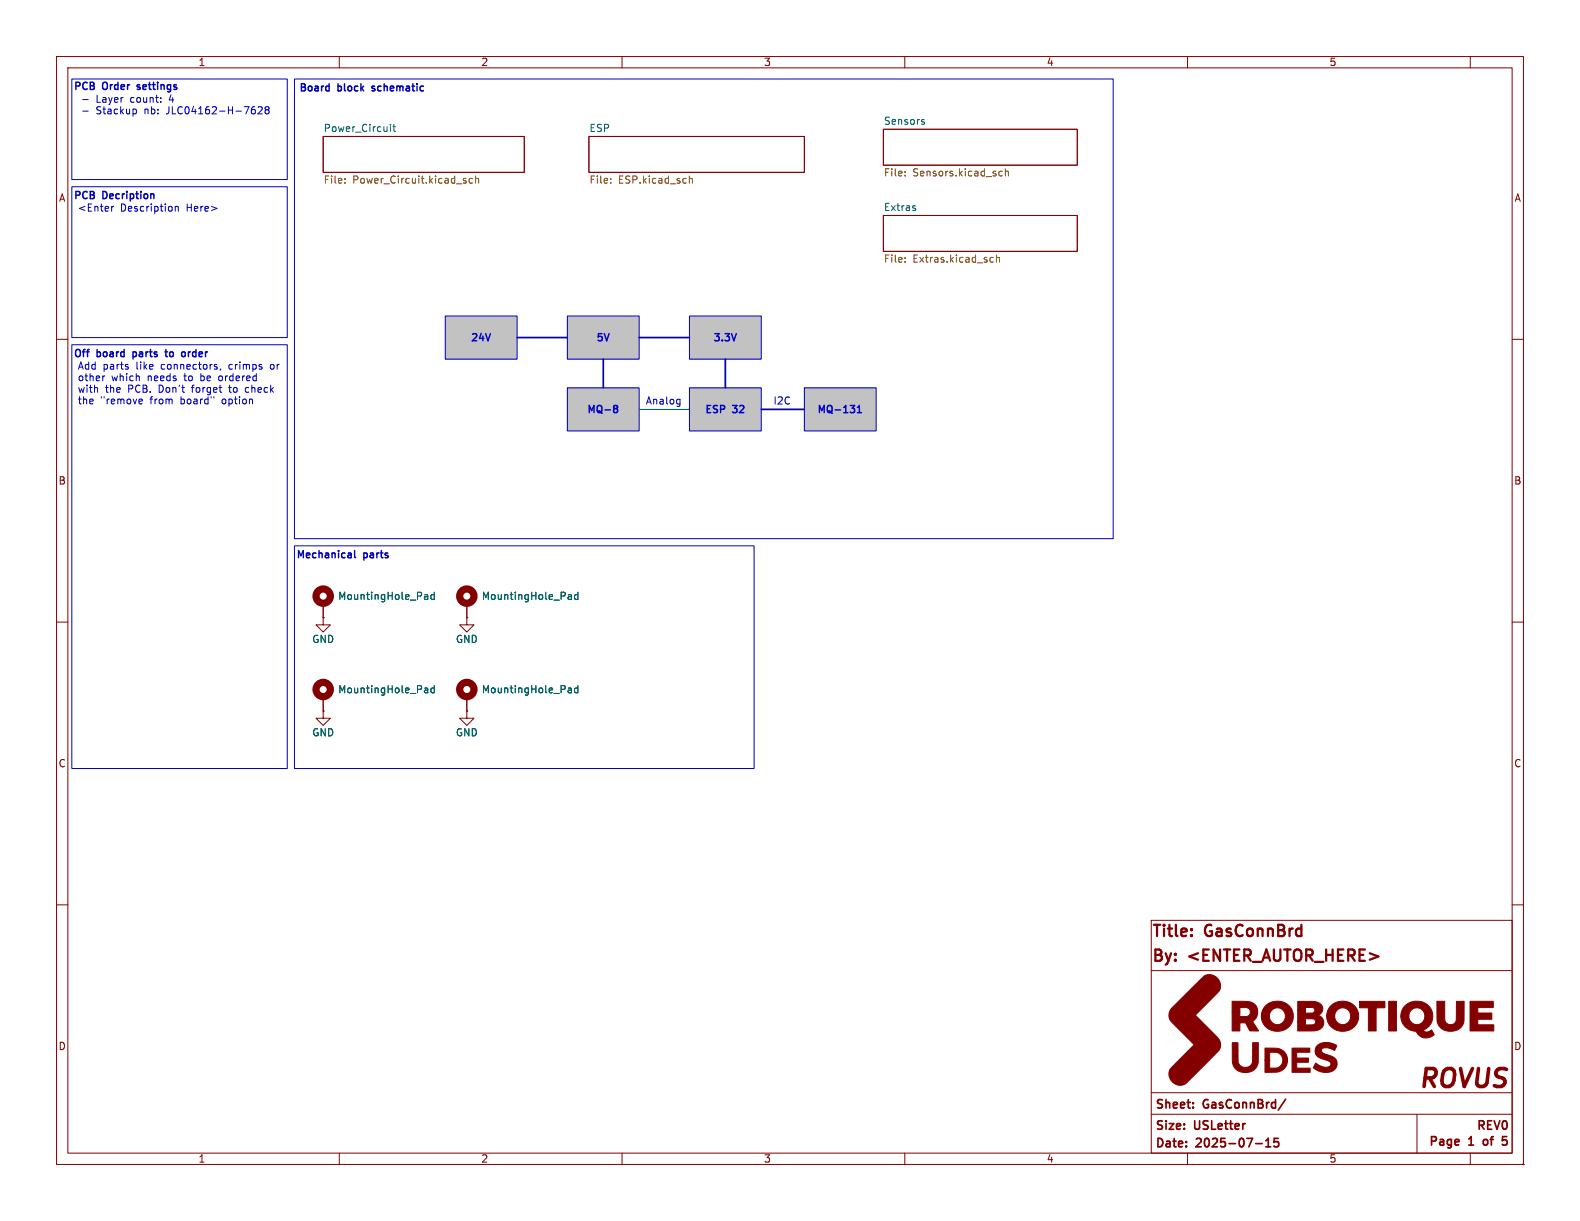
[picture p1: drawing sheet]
<svg xmlns="http://www.w3.org/2000/svg" width="279mm" height="216mm" viewBox="0 0 279 216" stroke-linecap="round" stroke-linejoin="round" font-family="sans-serif">
<g fill="none" stroke="#840000" stroke-width=".18">
<path d="M10 10h259.4v195.9h-259.4zM12 12h255.4v191.9h-255.4zM60 10v2M110 10v2M160 10v2M210 10v2M260 10v2M57.1 24.1h35.6v6.4h-35.6zM104.1 24.1h38.1v6.4h-38.1zM156.2 22.9h34.3v6.3h-34.3zM156.2 38.1h34.3v6.4h-34.3zM10 60h2"/>
<path d="M267.4 60h2M10 110h2M267.4 110h2M10 160h2M203.6 162.7h63.8v41.2h-63.8zM203.6 171.6h63.7M267.4 160h2M203.6 197h63.7M203.6 193.2h63.7M250.6 197v6.9M60 203.9v2M110 203.9v2"/>
<path d="M160 203.9v2M210 203.9v2M260 203.9v2"/>
</g>
<path d="M227.3 194.4l-1.2 1.9M222.1 202.2h1.1M223.8 202.8h.9M223.8 201.7l.5-.4v1.5M226.1 201.3h-.8v.7l.2-.1h.5l.1 .2v.5l-.3 .2-.5-.2M265.6 202.3l.6 .2M266.4 201h-.7l-.1 .7 .6-.2" fill="none" stroke="#840000" stroke-width=".3"/>
<g fill="none" stroke="#840000" stroke-width=".4">
<path d="M204 163.5h1.2M204.6 163.5v2M205.3 168.1l-.3-.2h-.7v2M205.8 163.5l-.1 .1 .1 .1M205.8 163.5l.1 .1-.1 .1M205.8 163.5v.2M206.8 163.5v1.7M207.9 163.5v1.7M213.7 167.9h-.9v2M214.2 163.6a.72 .72 0 0 0-.9 .2M215.7 167.9v2l-1.1-2v2M216.4 167.9h1.2"/>
<path d="M217 167.9v2M219.2 167.9h-1v2M219.7 163.7a.69 .69 0 0 0-1 .1M221.1 168.1l-.3-.2h-.8v2M223.3 169.9l.6-2 .7 2M225.3 167.9v1.6M226.4 167.9v1.6M227 163.7l-.3-.2h-.7v2M227.1 167.9h1.1M227.7 167.9v2M228.9 168.2a.68 .68 0 0 1 1.1 0M230.1 163.5v2"/>
<path d="M232 168.1l-.3-.2h-.7v2M234.5 167.9v2M235.7 167.9v2M237.6 167.9h-1v2M239.5 168.1l-.3-.2h-.8v2M241.4 167.9h-1v2"/>
</g>
<g fill="#840000" stroke="#840000" stroke-width=".18">
<path d="M207.3 178.1l3.9-3.8a7.6 7.6 0 0 1 2.1-1.9 1.99 1.99 0 0 1 2.4 1.2 1.99 1.99 0 0 1-.9 2.5l-3.4 3.4 3.4 3.4a2.07 2.07 0 0 1 .1 3.5l-3.2 3.2a8.1 8.1 0 0 1-2.7 2.3 1.98 1.98 0 0 1-2.2-1.3 1.98 1.98 0 0 1 .9-2.4l3.5-3.5-2.3-2.2a8 8 0 0 1-2.2-2.5 1.93 1.93 0 0 1 .6-1.9z"/>
<path d="M217.9 184.4h1v3.4a1.34 1.34 0 0 0 1.7 .9 1.34 1.34 0 0 0 .9-1.7v-2.6h1v3.5a2.43 2.43 0 0 1-4 1.2 4.1 4.1 0 0 1-.6-3.1z"/>
<path d="M233 184.8a2.78 2.78 0 0 1 3.4 .2l-.4 .8a1.96 1.96 0 0 0-2.3-.3 .7 .7 0 0 0 .8 .9l.5 .2a1.54 1.54 0 0 1 1.4 1.7 1.54 1.54 0 0 1-1.8 1.3h-.1a3.3 3.3 0 0 1-2.3-.8l.5-.8a2.16 2.16 0 0 0 2.5 .5 .71 .71 0 0 0-.7-1l-.5-.2a1.45 1.45 0 0 1-1.3-.9 1.45 1.45 0 0 1 .3-1.6z"/>
<path d="M223.7 185.3h1a2.33 2.33 0 0 1 2.8 3 2.55 2.55 0 0 1-2.8 1.3h-1v-2.1h.8v1.4h.6a1.44 1.44 0 0 0 1.7-1.4 1.44 1.44 0 0 0-1.7-1.4h-.6v1.4h-.8z"/>
<path d="M228.5 185.3h3.1v.8h-2.3v1h2.1v.7h-2.1v1.1h2.4v.7h-3.2z"/>
<path d="M248.5 177.8a2.82 2.82 0 0 1 3.6-.4 2.82 2.82 0 0 1 1 3.4 3.1 3.1 0 0 1-1.4 1.4 .94 .94 0 0 0 1.5-.1l.3 .6a.22 .22 0 0 1 .1 .3 .22 .22 0 0 1-.2 .2 1.95 1.95 0 0 1-3-.8 2.7 2.7 0 0 1-2.7-2.7h1.4a1.45 1.45 0 0 0 1.6 1.4 1.45 1.45 0 0 0 1.3-1.6 1.45 1.45 0 0 0-1.7-1.3 1.47 1.47 0 0 0-1.2 1.5h-1.4a2.46 2.46 0 0 1 .8-1.9z"/>
<path d="M223.9 177.8a2.89 2.89 0 0 1 3-.6 2.89 2.89 0 0 1 1.8 2.5 2.83 2.83 0 0 1-2.8 2.7 2.83 2.83 0 0 1-2.8-2.7h1.4a1.46 1.46 0 0 0 2 1.3 1.46 1.46 0 0 0 .4-2.4 1.41 1.41 0 0 0-1.6-.3 1.41 1.41 0 0 0-.8 1.4h-1.4a2.48 2.48 0 0 1 .8-1.9z"/>
<path d="M235.4 177.8a2.81 2.81 0 0 1 3.6-.3 2.81 2.81 0 0 1 .9 3.5 2.87 2.87 0 0 1-3.1 1.3 2.87 2.87 0 0 1-2.2-2.7h1.4a1.45 1.45 0 0 0 1.9 1.5 1.45 1.45 0 0 0 .6-2.3 1.41 1.41 0 0 0-1.5-.5 1.41 1.41 0 0 0-1 1.3h-1.4a2.41 2.41 0 0 1 .8-1.8z"/>
<path d="M254.1 177.1h1.4v2.1a1.54 1.54 0 0 0 .8 2 1.13 1.13 0 0 0 1.2-1.6v-2.5h1.4v3.2a2.16 2.16 0 0 1-2.8 2 2.37 2.37 0 0 1-2-2.9z"/>
<path d="M217.9 177.1h1.2a4 4 0 0 1 2.7 .4 1.96 1.96 0 0 1-.3 3.1l1.1 1.7h-1.6l-.7-1.4h-1v1.4h-1.4v-3.3h1.4v.8h.5a.9 .9 0 0 0 1-.2 .9 .9 0 0 0 .3-.9l-.2-.3-.3-.2h-1.3v.8h-1.4z"/>
<path d="M229.5 177.1h1.4a3.1 3.1 0 0 1 2.9 .7 1.17 1.17 0 0 1-.7 1.7 1.41 1.41 0 0 1 1 1.7 1.41 1.41 0 0 1-1.6 1.1h-3v-1.6h1.4v.5h.8a.6 .6 0 0 0 .8-.2 .6 .6 0 0 0-.1-.8l-1.5-.1v.6h-1.4v-2.1h1.4v.5h1.2a.55 .55 0 0 0 .3-.7 .55 .55 0 0 0-.8-.3h-.7v.5h-1.4z"/>
<path d="M240.4 177.1h4.5v1.1h-1.6v4.1h-1.3v-4.1h-1.6z"/>
<path d="M245.6 177.1h1.3v5.2h-1.3z"/>
<path d="M260 177.1h4.1v1.1h-2.8v.9h2.5v1.1h-2.5v1h2.9v1.1h-4.2z"/>
<circle cx="269.4" cy="205.9" r=".01"/>
</g>
<g fill="#c2c2c2">
<path d="M100.3 55.9h12.7v7.6h-12.7z"/>
<path d="M78.7 55.9h12.7v7.6h-12.7z"/>
<path d="M121.9 68.6h12.7v7.6h-12.7z"/>
<path d="M100.3 68.6h12.7v7.6h-12.7z"/>
<path d="M142.2 68.6h12.7v7.6h-12.7z"/>
<path d="M121.9 55.9h12.7v7.6h-12.7z"/>
</g>
<g fill="none" stroke="#840000" stroke-width=".18">
<path d="M57.1 24.1h35.6v6.4h-35.6zM104.1 24.1h38.1v6.4h-38.1zM156.2 22.9h34.3v6.3h-34.3zM156.2 38.1h34.3v6.4h-34.3zM57.1 109.2v1.3h1.3l-1.3 1.3-1.2-1.3h1.2M57.1 109.2h.1M57.1 106.7v2.5M82.5 109.2v1.3h1.3l-1.3 1.3-1.2-1.3h1.2M82.5 109.2h.1M82.5 106.7v2.5M57.1 125.7v1.3h1.3l-1.3 1.3-1.2-1.3h1.2M57.1 125.7h.1"/>
<path d="M57.1 123.2v2.5M82.5 125.7v1.3h1.3l-1.3 1.3-1.2-1.3h1.2M82.5 125.7h.1M82.5 123.2v2.5"/>
</g>
<g fill="none" stroke="#725600" stroke-width=".18">
<path d="M61 32.3v.1M61 31.6v.1M82.1 31.5l.3 .1M82.1 32h.3l.1 .2-.2 .2h-.3M83.6 31.6l-.4-.1-.2 .3 .1 .5h.5M84.1 31.7l.2-.2 .3 .1v.8M84.1 31.1v1.3M108 32.3v.1M108 31.6v.1M121.9 31.1v1.3M121.9 31.7l.2-.2 .3 .1v.8M160.1 31v.1"/>
<path d="M160.1 30.3v.2M176.8 31.1h.4M176.8 30.3h.4M177.8 30.4l.2-.1h.3v.8M177.8 29.8v1.3M160.1 45.6v.1M160.1 46.2v.2M175.3 45.5l.4 .1M175.7 46.3l-.4 .1M176.2 45.6l.2-.1 .3 .1 .1 .8M176.2 45.1v1.3"/>
</g>
<g fill="none" stroke="#006464" stroke-width=".18">
<path d="M69 22v.1M69 22.4v.9M69.5 22.4h.5M69.6 22v1.1l.4 .2M161.8 36.8l.1 .2-.1 .2M161.8 36.4h.1M163.1 21.6h.3l.1 .2-.2 .2h-.2M163.1 21.1l.3 .1M75.2 105.1l.4 .1v.8M75.6 105.9l-.4 .1M75.6 105.4l-.4 .1M76.8 105.2l-.4-.1-.2 .3 .1 .5h.5"/>
<path d="M76.8 104.7v1.3M100.6 105.1l.4 .1v.8M101 105.9l-.4 .1M101 105.4l-.4 .1M102.2 105.2l-.4-.1-.2 .3 .1 .5h.5M102.2 104.7v1.3M75.2 121.7h.4v.8M75.6 122.4l-.4 .1M75.6 122h-.4M76.8 121.7h-.4l-.2 .2 .1 .5h.5M76.8 121.2v1.3M100.6 121.7h.4v.8"/>
<path d="M101 122.4l-.4 .1M101 122h-.4M102.2 121.2v1.3M102.2 121.7h-.4l-.2 .2 .1 .5h.5"/>
</g>
<g fill="none" stroke="#840000" stroke-width="1.3">
<circle cx="57.1" cy="105.4" r="1.27"/>
<circle cx="82.5" cy="105.4" r="1.27"/>
<circle cx="57.1" cy="121.9" r="1.27"/>
<circle cx="82.5" cy="121.9" r="1.27"/>
</g>
<path d="M91.4 59.7h8.9M113 59.7h8.9M106.7 63.5v5.1M128.3 63.5v5.1M134.6 72.4h7.6" fill="none" stroke="#000084" stroke-width=".3"/>
<path d="M113 72.4h8.9" fill="none" stroke="#009600" stroke-width=".18"/>
<g fill="none" stroke="#0000c2" stroke-width=".18">
<path d="M12.7 14h38.1v17.8h-38.1zM14.6 17.6h1M14.6 19.7h1M23.9 19.3l.2 .2v.4l-.2 .2M28.4 18v.1M28.4 17.3v.1M44.7 19.3h.2l.3 .3-.1 .4-.4 .1M45 18.9h-.3M45.7 19l.4-.1 .3 .3-.8 .9h.8M47.1 19.4l-.2-.2 .2-.3h.2l.3 .2-.3 .3M47.1 19.4l-.2 .3v.3l.2 .1h.4l.1-.2v-.2l-.3-.3M47.1 19.4h.2"/>
<path d="M52.1 14h144.7v81.3h-144.7zM12.7 33h38.1v26.7h-38.1zM19.7 36.5v.8M20 36.5l-.3 .2M31 36.5v.8M31 36.6l.2-.1 .3 .1v.7M78.7 55.9h12.7v7.6h-12.7zM100.3 55.9h12.7v7.6h-12.7zM121.9 55.9h12.7v7.6h-12.7zM12.7 61h38.1v74.9h-38.1zM22.6 64.9v.3M24.8 70.6h.3l.1 .3-.6 .1"/>
<path d="M25.1 71.4h-.3M38.4 64.9v.3M38.8 66.5l-.1 .2 .1 .6M39 65.2l-.1 .3M40.4 68.5h.5M40.6 68.1l.1 1.2M43.9 68.5l-.4 .1-.1 .2v.4l.5 .2M47.9 64.5l-.1 .2 .1 .5M100.3 68.6h12.7v7.6h-12.7zM119.9 70.6l.3 .1M120.2 70.6v1l-.2 .3M120.2 71.4h-.3"/>
<path d="M121.9 68.6h12.7v7.6h-12.7zM142.2 68.6h12.7v7.6h-12.7zM52.1 96.5h81.2v39.4h-81.2z"/>
</g>
<g fill="none" stroke="#0000c2" stroke-width=".25">
<path d="M24.2 15.8h.2M24.3 15v.3M65.8 16l.1 .1M65.8 15.3v.3M130.2 59l-.4 1.3M23.5 62.2v1.3M23.5 63l.1 .1M23.6 62.2l-.1 .1M29.1 62.2h.5M29.3 61.8v1.1l.3 .2M32.5 62.2l.3 .3v.3l-.3 .3M108.6 72.2h.1"/>
<path d="M108.6 71.8l.4-.1 .2 .1v.2l-.2 .2M108.7 72.2h.3M108.7 72.2l-.1 .1M109 72.2l.2 .3v.3l-.2 .2-.4-.1M150.3 71.7h.8l-.4 .5M151 72.2l.1 .2-.1 .5M151.6 73h.7M151.6 72.1l.4-.4v1.3M62.7 97.4v1l.2 .2"/>
</g>
<text font-size="4.4" fill="#840000" x="250.2" y="193.2">ROVUS</text>
<g font-size="2.8" fill="#840000">
<text x="203.6" y="166.6">Title:</text>
<text x="213.2" y="166.6">GasConnBrd</text>
<text x="203.6" y="171">By:</text>
<text x="210.4" y="171">&lt;ENTER_AUTOR_HERE&gt;</text>
</g>
<g font-size="2.1" fill="#840000">
<text x="204.2" y="196.4">Sheet:</text>
<text x="212.9" y="196.4">GasConnBrd/</text>
<text x="204.2" y="200.2">Size:</text>
<text x="204.2" y="203.3">Date:</text>
<text x="211.3" y="200.2">USLetter</text>
<text x="211.7" y="203.3">2025-07-15</text>
<text x="252.4" y="203">Page</text>
<text x="259.6" y="203">1</text>
<text x="260.8" y="200.2">REV0</text>
<text x="262.8" y="203">of</text>
<text x="266.8" y="203">5</text>
</g>
<g font-size="1.8" fill="#840000">
<text x="35" y="11.9">1</text>
<text x="85" y="11.9">2</text>
<text x="135" y="11.9">3</text>
<text x="185" y="11.9">4</text>
<text x="235" y="11.9">5</text>
<text x="10.3" y="35.9">A</text>
<text x="267.7" y="35.9">A</text>
<text x="10.3" y="85.9">B</text>
<text x="267.7" y="85.9">B</text>
<text x="10.3" y="135.9">C</text>
<text x="267.7" y="135.9">C</text>
<text x="10.3" y="185.9">D</text>
<text x="267.7" y="185.9">D</text>
<text x="35" y="205.8">1</text>
<text x="85" y="205.8">2</text>
<text x="135" y="205.8">3</text>
<text x="185" y="205.8">4</text>
<text x="235" y="205.8">5</text>
</g>
<g font-size="1.8" fill="#0000c2">
<text x="13" y="16.3">PCB</text>
<text x="18.2" y="16.3">Order</text>
<text x="24.9" y="16.3">settings</text>
<text x="52.8" y="16.5">Board</text>
<text x="59.8" y="16.5">block</text>
<text x="66.4" y="16.5">schematic</text>
<text x="17" y="18.5">Layer</text>
<text x="17" y="20.6">Stackup</text>
<text x="23.2" y="18.5">count:</text>
<text x="25.7" y="20.6">nb:</text>
<text x="29.8" y="20.6">JLC04162-H-7628</text>
<text x="30.3" y="18.5">4</text>
<text x="13" y="35.6">PCB</text>
<text x="18.2" y="35.6">Decription</text>
<text x="13.7" y="37.7">&lt;Enter</text>
<text x="21.3" y="37.7">Description</text>
<text x="33.1" y="37.7">Here&gt;</text>
<text x="13" y="63.5">Off</text>
<text x="13.7" y="65.7">Add</text>
<text x="17.2" y="63.5">board</text>
<text x="18.2" y="65.7">parts</text>
<text x="24.1" y="63.5">parts</text>
<text x="24.2" y="65.7">like</text>
<text x="28.8" y="65.7">connectors,</text>
<text x="30.4" y="63.5">to</text>
<text x="33.7" y="63.5">order</text>
<text x="41" y="65.7">crimps</text>
<text x="48.5" y="65.7">or</text>
<text x="83.1" y="60.7">24V</text>
<text x="105.3" y="60.7">5V</text>
<text x="126" y="60.7">3.3V</text>
<text x="13.7" y="67.7">other</text>
<text x="13.7" y="69.8">with</text>
<text x="13.7" y="71.8">the</text>
<text x="17.8" y="71.8">&quot;remove</text>
<text x="18.6" y="69.8">the</text>
<text x="19.7" y="67.7">which</text>
<text x="22.8" y="69.8">PCB.</text>
<text x="26.2" y="67.7">needs</text>
<text x="26.7" y="71.8">from</text>
<text x="28.4" y="69.8">Don't</text>
<text x="32.2" y="71.8">board&quot;</text>
<text x="32.9" y="67.7">to</text>
<text x="34.4" y="69.8">forget</text>
<text x="35.9" y="67.7">be</text>
<text x="39.3" y="67.7">ordered</text>
<text x="39.7" y="71.8">option</text>
<text x="41.2" y="69.8">to</text>
<text x="44.3" y="69.8">check</text>
<text x="114.1" y="71.7">Analog</text>
<text x="136.7" y="71.7">I2C</text>
<text x="103.6" y="73.4">MQ-8</text>
<text x="124.5" y="73.4">ESP</text>
<text x="129.6" y="73.4">32</text>
<text x="144.3" y="73.4">MQ-131</text>
<text x="52.3" y="99.1">Mechanical</text>
<text x="64.4" y="99.1">parts</text>
</g>
<g font-size="1.8" fill="#006464">
<text x="57.1" y="23.4">Power_Circuit</text>
<text x="104.1" y="23.4">ESP</text>
<text x="156.2" y="22.1">Sensors</text>
<text x="156.2" y="37.4">Extras</text>
<text x="59.7" y="106.3">MountingHole_Pad</text>
<text x="85.1" y="106.3">MountingHole_Pad</text>
<text x="55.1" y="113.9">GND</text>
<text x="80.5" y="113.9">GND</text>
<text x="59.7" y="122.8">MountingHole_Pad</text>
<text x="85.1" y="122.8">MountingHole_Pad</text>
<text x="55.1" y="130.4">GND</text>
<text x="80.5" y="130.4">GND</text>
</g>
<g font-size="1.8" fill="#725600">
<text x="57.1" y="32.8">File:</text>
<text x="62.4" y="32.8">Power_Circuit.kicad_sch</text>
<text x="104.1" y="32.8">File:</text>
<text x="109.4" y="32.8">ESP.kicad_sch</text>
<text x="156.2" y="31.5">File:</text>
<text x="161.4" y="31.5">Sensors.kicad_sch</text>
<text x="156.2" y="46.8">File:</text>
<text x="161.4" y="46.8">Extras.kicad_sch</text>
</g>
</svg>
